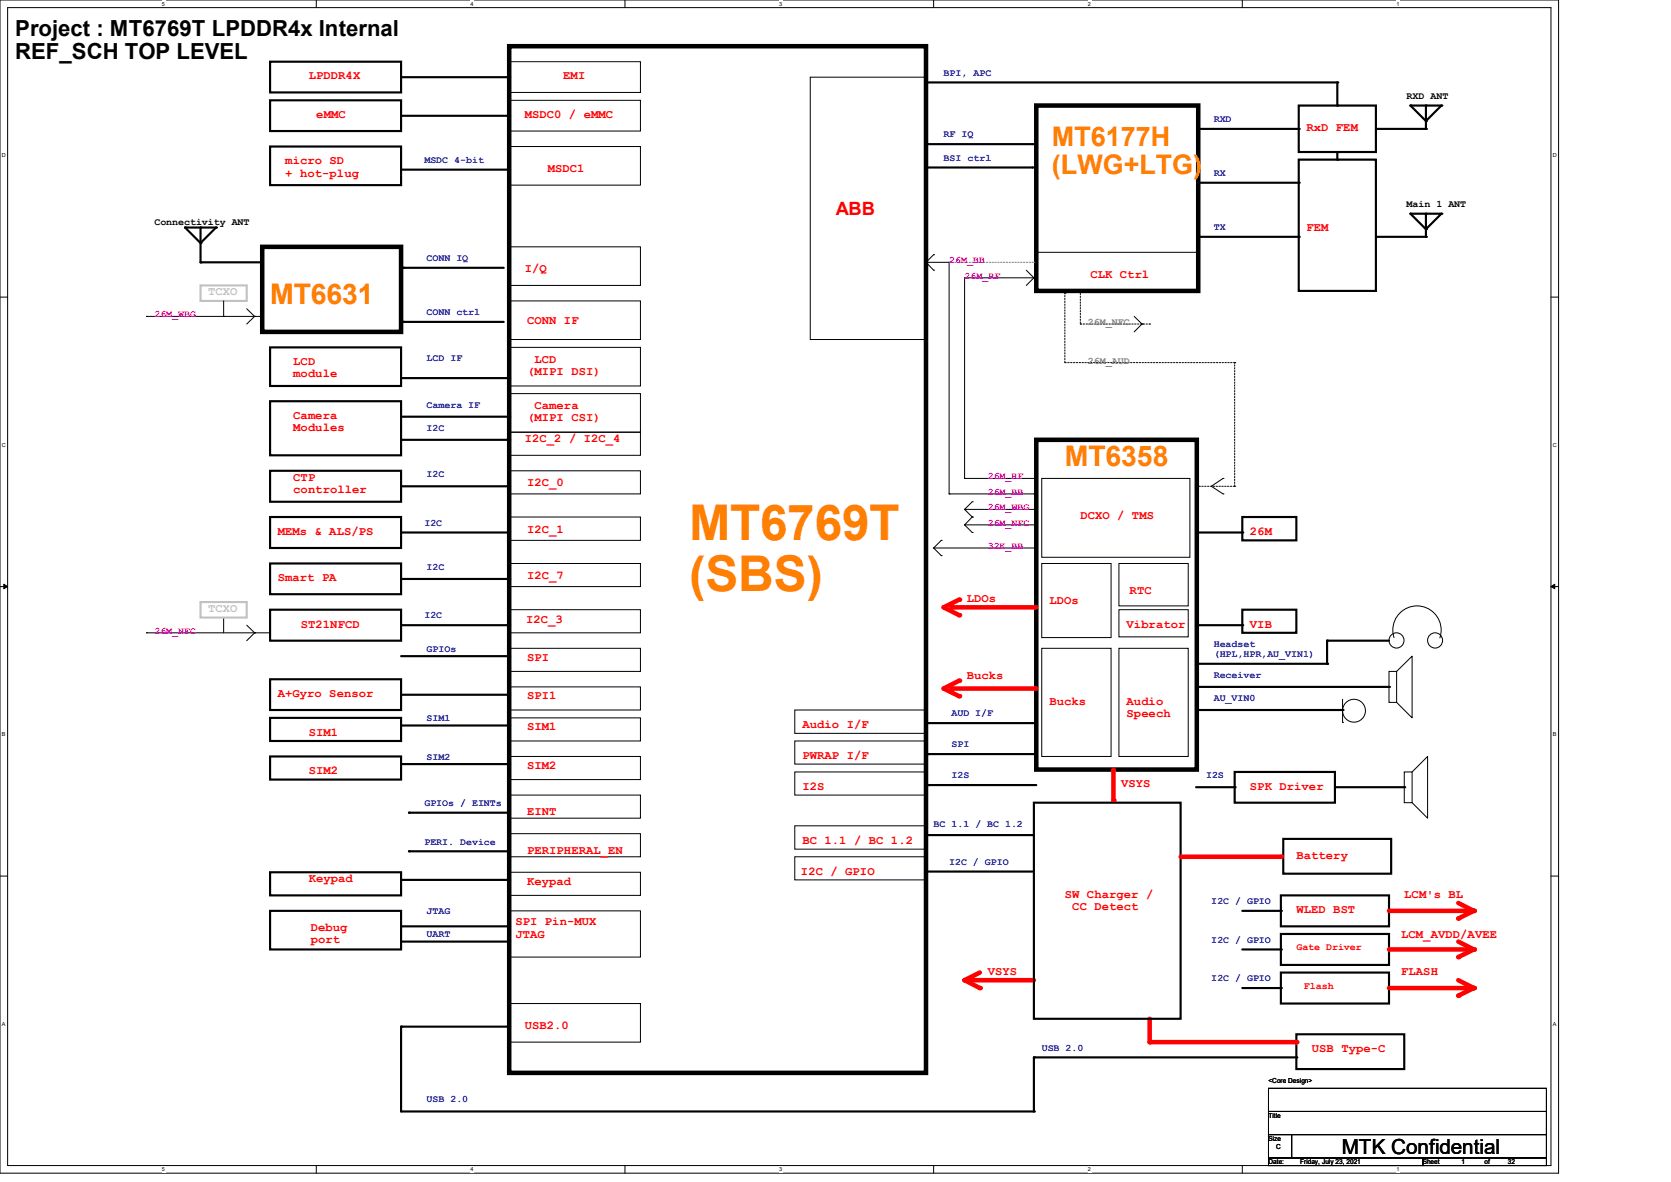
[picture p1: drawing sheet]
<svg xmlns="http://www.w3.org/2000/svg" width="297mm" height="210mm" viewBox="0 0 297 210" stroke-linecap="round" stroke-linejoin="round" font-family="sans-serif">
<path d="M0 0h277v208.4h-277zM1.4 1.4h274.3v205.7h-274.3z" fill="none" stroke="#000" stroke-width=".18"/>
<g fill="#fff">
<path d="M28.8 .1h.5v1.1h-.5z"/>
<path d="M28.8 207.2h.5v1.1h-.5z"/>
</g>
<path d="M56.2 0v1.4M56.2 207.1v1.3" fill="none" stroke="#000" stroke-width=".18"/>
<g fill="#fff">
<path d="M83.7 .1h.5v1.1h-.5z"/>
<path d="M83.7 207.2h.5v1.1h-.5z"/>
</g>
<path d="M111.1 0v1.4M111.1 207.1v1.3" fill="none" stroke="#000" stroke-width=".18"/>
<g fill="#fff">
<path d="M138.5 .1h.6v1.1h-.6z"/>
<path d="M138.5 207.2h.6v1.1h-.6z"/>
</g>
<path d="M165.9 0v1.4M165.9 207.1v1.3" fill="none" stroke="#000" stroke-width=".18"/>
<g fill="#fff">
<path d="M193.4 .1h.5v1.1h-.5z"/>
<path d="M193.4 207.2h.5v1.1h-.5z"/>
</g>
<path d="M220.8 0v1.4M220.8 207.1v1.3" fill="none" stroke="#000" stroke-width=".18"/>
<g fill="#fff">
<path d="M248.2 .1h.6v1.1h-.6z"/>
<path d="M248.2 207.2h.6v1.1h-.6z"/>
<path d="M.3 27.1h.8v1.1h-.8z"/>
<path d="M276 27.1h.7v1.1h-.7z"/>
<path d="M.3 78.5h.8v1.1h-.8z"/>
<path d="M276 78.5h.7v1.1h-.7z"/>
</g>
<path d="M0 52.8h1.4M275.7 52.8h1.3" fill="none" stroke="#000" stroke-width=".18"/>
<g fill="#fff">
<path d="M.3 129.9h.7v1.1h-.7z"/>
<path d="M276 129.9h.6v1.1h-.6z"/>
</g>
<path d="M0 104.2h1.4M275.7 104.2h1.3" fill="none" stroke="#000" stroke-width=".18"/>
<path d="M.7 103.8l.7 .4-.7 .4zM275.7 104.2l.7-.4v.8z" fill="#000" stroke="#000" stroke-width=".18"/>
<g fill="#fff">
<path d="M.3 181.4h.7v1.1h-.7z"/>
<path d="M276 181.4h.6v1.1h-.6z"/>
</g>
<g fill="none" stroke="#000" stroke-width=".18">
<path d="M215.3 86.4l2.1 1.4M217.4 87.8h.1M185.2 100.1h12.3v13.2h-12.3zM198.9 100.1h12.3v7.6h-12.3zM247.8 113.3a4.3 4.3 0 0 1 4.1-5.6 4.3 4.3 0 0 1 4 5.6M0 155.7h1.4M275.7 155.7h1.3"/>
<circle cx="248.2" cy="113.8" r="1.34"/>
<circle cx="255.1" cy="113.8" r="1.34"/>
</g>
<path d="M237.7 27v1.4M250.7 38h5.5l-2.8 2.7zM253.4 38v4.1h-8.8M235.9 113.8h11M165 128.5h18.5M165 134h19.2M165 148.4h18.5M183.8 187.9h46.6M230.4 183.8h19.2v6.1h-19.2z" fill="none" stroke="#000" stroke-width=".38"/>
<g fill="#000">
<circle cx="237.7" cy="28.4" r=".19"/>
<circle cx="250.7" cy="38" r=".19"/>
<circle cx="253.4" cy="38" r=".19"/>
<circle cx="256.2" cy="38" r=".19"/>
<circle cx="253.4" cy="42.1" r=".19"/>
<circle cx="253.4" cy="40.7" r=".19"/>
<circle cx="235.9" cy="113.8" r=".19"/>
<circle cx="165" cy="134" r=".19"/>
<circle cx="183.5" cy="128.5" r=".19"/>
<circle cx="183.5" cy="148.4" r=".19"/>
<circle cx="230.4" cy="187.9" r=".19"/>
</g>
<path d="M90.5 8.2h74.1v182.4h-74.1zM184.2 78.1h28.5v58.6h-28.5z" fill="none" stroke="#000" stroke-width=".8"/>
<path d="M167.7 107.9l2.8 1.4" fill="none" stroke="#f00" stroke-width=".8"/>
<circle cx="170.5" cy="109.3" r=".4" fill="#f00"/>
<path d="M169.1 107.9h15.1" fill="none" stroke="#f00" stroke-width=".8"/>
<circle cx="169.1" cy="107.9" r=".4" fill="#f00"/>
<path d="M170.5 106.6l-2.8 1.3" fill="none" stroke="#f00" stroke-width=".8"/>
<circle cx="170.5" cy="106.6" r=".4" fill="#f00"/>
<path d="M167.7 122.3l2.8 1.4" fill="none" stroke="#f00" stroke-width=".8"/>
<circle cx="170.5" cy="123.7" r=".4" fill="#f00"/>
<path d="M169.1 122.3h15.1" fill="none" stroke="#f00" stroke-width=".8"/>
<circle cx="169.1" cy="122.3" r=".4" fill="#f00"/>
<path d="M170.5 120.9l-2.8 1.4" fill="none" stroke="#f00" stroke-width=".8"/>
<circle cx="170.5" cy="120.9" r=".4" fill="#f00"/>
<path d="M184.2 44.8h28.8v6.9h-28.8zM198.9 108.3h12.3v4.9h-12.3z" fill="none" stroke="#000" stroke-width=".18"/>
<path d="M189.3 64.4h30.2M219.5 64.4h.1M212.6 86.4h6.9M219.5 86.4h.1" fill="none" stroke="#000" stroke-width=".18" stroke-dasharray=".3"/>
<path d="M165 14.6h72.7v4.2M230.8 18.8h13.8v8.2h-13.8zM250.7 18.8h5.5l-2.8 2.7zM253.4 18.8v4.1h-8.8M165 25.6h18.5M165 29.8h18.5M213 22.9h17.8M213 32.5h17.8M230.8 28.4h13.8v23.3h-13.8zM32.9 40.4h5.5l-2.8 2.8zM35.6 40.4v6.2h11M213 42.1h17.8" fill="none" stroke="#000" stroke-width=".38"/>
<g fill="#000">
<circle cx="237.7" cy="14.6" r=".19"/>
<circle cx="237.7" cy="18.8" r=".19"/>
<circle cx="250.7" cy="18.8" r=".19"/>
<circle cx="253.4" cy="18.8" r=".19"/>
<circle cx="256.2" cy="18.8" r=".19"/>
<circle cx="183.5" cy="29.8" r=".19"/>
<circle cx="183.5" cy="25.6" r=".19"/>
<circle cx="230.8" cy="22.9" r=".19"/>
<circle cx="230.8" cy="32.5" r=".19"/>
<circle cx="253.4" cy="21.5" r=".19"/>
<circle cx="253.4" cy="22.9" r=".19"/>
<circle cx="32.9" cy="40.4" r=".19"/>
<circle cx="35.6" cy="40.4" r=".19"/>
<circle cx="35.6" cy="43.2" r=".19"/>
<circle cx="35.6" cy="46.6" r=".19"/>
<circle cx="38.4" cy="40.4" r=".19"/>
<circle cx="230.8" cy="42.1" r=".19"/>
</g>
<path d="M35.6 50.7h8.3v2.8h-8.3z" fill="none" stroke="#c0c0c0" stroke-width=".38"/>
<path d="M184.2 18.8h28.8v32.9h-28.8z" fill="none" stroke="#000" stroke-width=".8"/>
<path d="M204.3 185.2h26.1" fill="none" stroke="#f00" stroke-width=".8"/>
<circle cx="230.4" cy="185.2" r=".4" fill="#f00"/>
<path d="M197.9 136.7v5.5" fill="none" stroke="#f00" stroke-width=".8"/>
<circle cx="197.9" cy="142.2" r=".4" fill="#f00"/>
<path d="M46.6 43.9h24.7v15.1h-24.7z" fill="none" stroke="#000" stroke-width=".8"/>
<g fill="none" stroke="#000" stroke-width=".38">
<path d="M48 17.8h23.3v5.5h-23.3zM48 26h23.3v6.9h-23.3zM71.3 20.6h19.2M71.3 30.1h19.2M71.7 47.6h17.8M71.7 57.2h17.8M48 61.7h23.3v6.9h-23.3zM48 71.3h23.3v9.6h-23.3zM71.3 67.2h19.2M71.3 74h19.2M71.3 78.1h19.2M48 83.7h23.3v5.5h-23.3z"/>
<path d="M71.3 86.4h19.2M71.3 94.6h19.2M48 108.3h23.3v5.5h-23.3zM71.3 111.1h19.2M71.3 116.6h19.2M220.8 108.3h9.6v4.1h-9.6zM48 127.6h23.3v4.1h-23.3zM48 134.4h23.3v4.1h-23.3zM71.3 128.9h19.2M71.3 135.8h19.2M212.6 139.9h6.9M219.5 137.2h17.8v5.4h-17.8z"/>
<path d="M237.3 139.9h12.3M48 155h23.3v4.1h-23.3zM71.3 156.3h19.2M72.7 144.4h17.8M164.6 154.9h18.9M48 161.8h23.3v6.9h-23.3zM71.3 164.6h19.2M71.3 167.3h19.2"/>
</g>
<g fill="#000">
<circle cx="90.5" cy="30.1" r=".19"/>
<circle cx="90.5" cy="20.6" r=".19"/>
<circle cx="71.7" cy="57.2" r=".19"/>
<circle cx="71.7" cy="47.6" r=".19"/>
<circle cx="90.5" cy="78.1" r=".19"/>
<circle cx="90.5" cy="67.2" r=".19"/>
<circle cx="90.5" cy="74" r=".19"/>
<circle cx="90.5" cy="86.4" r=".19"/>
<circle cx="90.5" cy="94.6" r=".19"/>
<circle cx="90.5" cy="111.1" r=".19"/>
<circle cx="90.5" cy="116.6" r=".19"/>
<circle cx="90.5" cy="128.9" r=".19"/>
<circle cx="90.5" cy="135.8" r=".19"/>
<circle cx="219.5" cy="139.9" r=".19"/>
<circle cx="249.6" cy="139.9" r=".19"/>
<circle cx="72.7" cy="144.4" r=".19"/>
<circle cx="90.5" cy="156.3" r=".19"/>
<circle cx="164.6" cy="154.9" r=".19"/>
<circle cx="90.5" cy="167.3" r=".19"/>
<circle cx="90.5" cy="164.6" r=".19"/>
</g>
<g fill="none" stroke="#000" stroke-width=".18">
<path d="M90.5 17.8h23.3v5.5h-23.3zM144 13.7h20.6v46.6h-20.6zM90.5 26h23.3v6.9h-23.3zM90.5 43.9h23.3v6.8h-23.3zM90.5 53.5h23.3v6.8h-23.3zM90.5 61.7h23.3v6.9h-23.3zM90.5 69.9h23.3v6.9h-23.3zM90.5 76.8h23.3v4.1h-23.3zM90.5 83.7h23.3v4.1h-23.3zM90.5 91.9h23.3v4.1h-23.3zM168.7 87.8h15.1M183.8 87.8h.1"/>
<path d="M185.2 85h26.3v14h-26.3zM90.5 108.3h23.3v4.1h-23.3zM90.5 115.2h23.3v4.1h-23.3zM185.2 115.2h12.3v19.2h-12.3zM198.9 115.2h12.3v19.2h-12.3zM90.5 127.6h23.3v4.1h-23.3zM90.5 134.4h23.3v4.1h-23.3zM141.3 126.2h23.3v4.1h-23.3zM141.3 131.7h23.3v4.1h-23.3zM249.6 137.2h1.4v5.4h-1.4zM251 137.2l2.7-2.8v11l-2.7-2.8M90.5 141.3h23.3v4.1h-23.3z"/>
<path d="M90.5 155h23.3v4.1h-23.3zM141.3 146.7h23.3v4.2h-23.3zM141.3 152.2h23.3v4.1h-23.3zM90.5 161.8h23.3v8.3h-23.3zM90.5 178.3h23.3v6.9h-23.3z"/>
</g>
<path d="M189.3 52.1h.1M189.3 64.4v-12.3M219.5 64.4h.1M219.5 86.4v-22" fill="none" stroke="#000" stroke-width=".18" stroke-dasharray=".3"/>
<path d="M171.4 174.2l2.8 1.4" fill="none" stroke="#f00" stroke-width=".8"/>
<circle cx="174.2" cy="175.6" r=".4" fill="#f00"/>
<path d="M171.4 174.2h12.4" fill="none" stroke="#f00" stroke-width=".8"/>
<circle cx="171.5" cy="174.2" r=".4" fill="#f00"/>
<path d="M174.2 172.8l-2.8 1.4" fill="none" stroke="#f00" stroke-width=".8"/>
<circle cx="171.5" cy="174.2" r=".4" fill="#f00"/>
<path d="M204.3 181v4.2" fill="none" stroke="#f00" stroke-width=".8"/>
<circle cx="204.3" cy="185.2" r=".4" fill="#f00"/>
<g fill="none" stroke="#000" stroke-width=".38">
<path d="M48 11h23.3v5.4h-23.3zM71.3 13.7h19.2M48 91.9h23.3v5.5h-23.3zM212.6 94.6h8.2M220.8 91.9h9.6v4.1h-9.6zM48 100.1h23.3v5.5h-23.3zM71.3 102.9h19.2M212.6 111.1h8.2M235.9 113.8v4.1h-23.3M48 120.7h23.3v5.5h-23.3zM71.3 123.4h19.2M165 139.5h19.2"/>
<path d="M212.6 122h34.3M212.6 126.2h26M72.7 151.3h17.8M183.8 142.6h26v38.4h-26zM227.7 159.1h19.2v5.5h-19.2zM228.1 149.1h19.2v6.1h-19.2zM227.7 172.8h19.2v5.5h-19.2zM227.7 165.9h19.2v5.5h-19.2zM90.5 182.4h-19.2v15.1h112.5v-9.6"/>
</g>
<g fill="#000">
<circle cx="90.5" cy="13.7" r=".19"/>
<circle cx="220.8" cy="94.6" r=".19"/>
<circle cx="90.5" cy="102.9" r=".19"/>
<circle cx="220.8" cy="111.1" r=".19"/>
<circle cx="235.9" cy="117.9" r=".19"/>
<circle cx="90.5" cy="123.4" r=".19"/>
<circle cx="165" cy="139.5" r=".19"/>
<circle cx="238.6" cy="126.2" r=".19"/>
<circle cx="246.9" cy="122" r=".19"/>
<circle cx="72.7" cy="151.3" r=".19"/>
<circle cx="71.3" cy="182.4" r=".19"/>
<circle cx="90.5" cy="182.4" r=".19"/>
<circle cx="183.8" cy="197.5" r=".19"/>
<circle cx="183.8" cy="187.9" r=".19"/>
</g>
<g fill="none" stroke="#000" stroke-width=".18">
<path d="M90.5 11h23.3v5.4h-23.3zM26 56.2h.1M26 56.2h20.6M39.8 56.2h.1M39.8 53.5v2.7M43.9 54.9l1.4 1.3M45.3 56.2h.1M45.3 56.2l-1.4 1.4M164.6 46.6h4.1M164.6 46.6l1.3 1.4M165.9 45.3h.1M165.9 48h.1"/>
<path d="M165.9 45.3l-1.3 1.3M168.7 46.6h.1M168.7 46.6v41.2M182.4 48l1.4 1.4M183.8 49.4h.1M183.8 49.4h-12.4v35.6M183.8 49.4l-1.4 1.3M201.6 56.2l1.4 1.4M203 57.6h.1M203 57.6l-1.4 1.4M165.9 97.4h.1M165.9 97.4h17.9"/>
<path d="M165.9 97.4l1.4 1.3M167.3 96h.1M167.3 98.7h.1M167.3 96l-1.4 1.4M168.7 87.8h.1M171.4 90.5h.1M171.4 85h.1M171.4 93.3h.1M171.4 90.5h12.4M171.4 90.5l1.4 1.4M171.4 85h12.4M171.4 93.3h12.4"/>
<path d="M171.4 93.3l1.4 1.3M172.8 89.2h.1M172.8 91.9h.1M172.8 94.6h.1M172.8 89.2l-1.4 1.3M172.8 91.9l-1.4 1.4M183.8 85h.1M217.4 85h.1M217.4 85l-2.1 1.4M26 112.4h.1M26 112.4h22M39.8 109.7h.1"/>
<path d="M39.8 109.7v2.7M43.9 111.1l1.4 1.3M45.3 112.4h.1M45.3 112.4l-1.4 1.4M90.5 100.1h23.3v4.1h-23.3zM246.9 119.3h1.3v5.5h-1.3zM248.2 119.3l2.8-2.7v11l-2.8-2.8M90.5 122h23.3v4.2h-23.3zM141.3 137.2h23.3v4.1h-23.3zM238.6 128.4h.1M238.6 124.2v4.2M90.5 148.1h23.3v4.1h-23.3z"/>
<circle cx="240.7" cy="126.3" r="2.03"/>
</g>
<path d="M168.7 46.6h15.1M183.8 46.6h.1" fill="none" stroke="#808080" stroke-width=".18" stroke-dasharray=".3"/>
<path d="M192 57.6h12.3M192 52.1v5.5M192 57.6h.1M204.3 57.6h.1" fill="none" stroke="#000" stroke-width=".18" stroke-dasharray=".3"/>
<path d="M35.6 107h8.3v2.7h-8.3z" fill="none" stroke="#c0c0c0" stroke-width=".38"/>
<path d="M209.8 152.2h17.9" fill="none" stroke="#f00" stroke-width=".8"/>
<circle cx="227.7" cy="152.2" r=".4" fill="#f00"/>
<path d="M259.2 160.4l2.8 1.4" fill="none" stroke="#f00" stroke-width=".8"/>
<circle cx="262" cy="161.8" r=".4" fill="#f00"/>
<path d="M262 161.8l-2.8 1.4" fill="none" stroke="#f00" stroke-width=".8"/>
<circle cx="259.2" cy="163.2" r=".4" fill="#f00"/>
<path d="M246.9 161.8h15.1" fill="none" stroke="#f00" stroke-width=".8"/>
<circle cx="262" cy="161.8" r=".4" fill="#f00"/>
<path d="M259.2 167.3l2.8 1.4" fill="none" stroke="#f00" stroke-width=".8"/>
<circle cx="262" cy="168.7" r=".4" fill="#f00"/>
<path d="M262 168.7l-2.8 1.4" fill="none" stroke="#f00" stroke-width=".8"/>
<circle cx="259.2" cy="170.1" r=".4" fill="#f00"/>
<path d="M246.9 168.7h15.1" fill="none" stroke="#f00" stroke-width=".8"/>
<circle cx="262" cy="168.7" r=".4" fill="#f00"/>
<path d="M259.2 174.2l2.8 1.4" fill="none" stroke="#f00" stroke-width=".8"/>
<circle cx="262" cy="175.6" r=".4" fill="#f00"/>
<path d="M262 175.6l-2.8 1.3" fill="none" stroke="#f00" stroke-width=".8"/>
<circle cx="259.2" cy="176.9" r=".4" fill="#f00"/>
<path d="M246.9 175.6h15.1" fill="none" stroke="#f00" stroke-width=".8"/>
<circle cx="262" cy="175.6" r=".4" fill="#f00"/>
<path d="M220.8 161.8h6.9M220.8 168.7h6.9M220.8 175.6h6.9" fill="none" stroke="#000" stroke-width=".38"/>
<g fill="#000">
<circle cx="227.7" cy="168.7" r=".19"/>
<circle cx="227.7" cy="175.6" r=".19"/>
<circle cx="227.7" cy="161.8" r=".19"/>
</g>
<path d="M225.5 193.4h49.4v4.1h-49.4zM225.5 197.5h49.4v4.1h-49.4zM225.5 205.7h27.4v1.4h-27.4zM225.5 201.6h4.1v4.1h-4.1zM229.6 201.6h45.3v4.1h-45.3zM252.9 205.7h22v1.4h-22z" fill="none" stroke="#000" stroke-width=".18"/>
<g font-size="8.8" fill="#ff8000">
<text x="122.5" y="96">MT6769T</text>
<text x="122.5" y="105.1">(SBS)</text>
</g>
<g font-size="5" fill="#ff8000">
<text x="48" y="54">MT6631</text>
<text x="189.3" y="82.8">MT6358</text>
</g>
<g font-size="4.8" fill="#ff8000">
<text x="186.9" y="26">MT6177H</text>
<text x="186.9" y="30.9">(LWG+LTG)</text>
</g>
<g font-size="3.9">
<text x="2.7" y="6.4">Project : MT6769T LPDDR4x Internal</text>
<text x="2.7" y="10.5">REF_SCH TOP LEVEL</text>
</g>
<text font-size="3.7" x="238.5" y="205.1">MTK Confidential</text>
<text font-size="3.3" fill="#f00" x="148.5" y="38.2">ABB</text>
<g font-size="2.2" fill="#f00">
<text x="54.9" y="14.1">LPDDR4X</text>
<text x="100.1" y="14.1">EMI</text>
<text x="56.2" y="21">eMMC</text>
<text x="93.3" y="21">MSDC0 / eMMC</text>
<text x="232.2" y="23.3">RxD FEM</text>
<text x="50.7" y="29.2">micro SD</text>
<text x="50.7" y="31.4">+ hot-plug</text>
<text x="97.4" y="30.6">MSDC1</text>
<text x="232.2" y="41.1">FEM</text>
<text x="93.3" y="48.4">I/Q</text>
<text x="193.8" y="49.4">CLK Ctrl</text>
<text x="93.7" y="57.6">CONN IF</text>
<text x="52.1" y="64.9">LCD</text>
<text x="95" y="64.4">LCD</text>
<text x="52.1" y="67">module</text>
<text x="93.7" y="66.6">(MIPI DSI)</text>
<text x="52.1" y="74.5">Camera</text>
<text x="52.1" y="76.6">Modules</text>
<text x="93.7" y="74.8">(MIPI CSI)</text>
<text x="95" y="72.7">Camera</text>
<text x="93.3" y="78.6">I2C_2 / I2C_4</text>
<text x="52.1" y="85.4">CTP</text>
<text x="52.1" y="87.6">controller</text>
<text x="93.7" y="86.4">I2C_0</text>
<text x="49.4" y="95">MEMs &amp; ALS/PS</text>
<text x="93.7" y="94.6">I2C_1</text>
<text x="192" y="92.3">DCXO / TMS</text>
<text x="222.2" y="95">26M</text>
<text x="49.4" y="103.3">Smart PA</text>
<text x="93.7" y="102.8">I2C_7</text>
<text x="171.8" y="107">LDOs</text>
<text x="186.5" y="107.4">LDOs</text>
<text x="200.8" y="105.5">RTC</text>
<text x="53.5" y="111.5">ST21NFCD</text>
<text x="93.5" y="110.7">I2C_3</text>
<text x="200.2" y="111.5">Vibrator</text>
<text x="222.2" y="111.5">VIB</text>
<text x="93.7" y="117.4">SPI</text>
<text x="49.4" y="123.8">A+Gyro Sensor</text>
<text x="93.7" y="124.2">SPI1</text>
<text x="171.8" y="120.7">Bucks</text>
<text x="186.5" y="125.2">Bucks</text>
<text x="200.2" y="125.2">Audio</text>
<text x="54.9" y="130.7">SIM1</text>
<text x="93.7" y="129.8">SIM1</text>
<text x="142.6" y="129.3">Audio I/F</text>
<text x="200.2" y="127.4">Speech</text>
<text x="54.9" y="137.5">SIM2</text>
<text x="93.7" y="136.6">SIM2</text>
<text x="142.6" y="134.8">PWRAP I/F</text>
<text x="142.6" y="140.3">I2S</text>
<text x="199.3" y="139.9">VSYS</text>
<text x="222.2" y="140.3">SPK Driver</text>
<text x="93.7" y="144.8">EINT</text>
<text x="142.6" y="149.9">BC 1.1 / BC 1.2</text>
<text x="93.7" y="151.7">PERIPHERAL_EN</text>
<text x="142.4" y="155.5">I2C / GPIO</text>
<text x="230.4" y="152.7">Battery</text>
<text x="54.9" y="156.8">Keypad</text>
<text x="93.7" y="157.2">Keypad</text>
<text x="189.3" y="159.5">SW Charger /</text>
<text x="190.6" y="161.7">CC Detect</text>
<text x="249.6" y="159.5">LCM's BL</text>
<text x="55.2" y="165.4">Debug</text>
<text x="55.2" y="167.6">port</text>
<text x="91.6" y="164.4">SPI Pin-MUX</text>
<text x="91.6" y="166.6">JTAG</text>
<text x="230.4" y="162.2">WLED BST</text>
<text x="249" y="166.8">LCM_AVDD/AVEE</text>
<text x="175.6" y="173.2">VSYS</text>
<text x="249" y="173.2">FLASH</text>
<text x="93.3" y="182.8">USB2.0</text>
<text x="233.2" y="186.9">USB Type-C</text>
</g>
<g font-size="2.2" fill="#c0c0c0">
<text x="37" y="52.5">TCXO</text>
<text x="37" y="108.8">TCXO</text>
</g>
<g font-size="1.8" fill="#00f">
<text x="167.7" y="13.4">BPI, APC</text>
<text x="215.7" y="21.7">RXD</text>
<text x="75.4" y="29">MSDC 4-bit</text>
<text x="167.7" y="28.5">BSI ctrl</text>
<text x="167.7" y="24.4">RF IQ</text>
<text x="215.7" y="31.3">RX</text>
<text x="215.7" y="40.9">TX</text>
<text x="75.8" y="46.4">CONN IQ</text>
<text x="75.8" y="56">CONN ctrl</text>
<text x="75.8" y="64.2">LCD IF</text>
<text x="75.8" y="72.4">Camera IF</text>
<text x="75.8" y="76.5">I2C</text>
<text x="75.8" y="84.8">I2C</text>
<text x="75.4" y="93.4">I2C</text>
<text x="75.8" y="101.2">I2C</text>
<text x="75.4" y="109.9">I2C</text>
<text x="75.8" y="115.8">GPIOs</text>
<text x="215.7" y="114.9">Headset</text>
<text x="215.7" y="116.7">(HPL,HPR,AU_VIN1)</text>
<text x="215.7" y="120.4">Receiver</text>
<text x="215.7" y="124.5">AU_VIN0</text>
<text x="75.8" y="128.1">SIM1</text>
<text x="169.1" y="127.3">AUD I/F</text>
<text x="75.8" y="135">SIM2</text>
<text x="169.1" y="132.8">SPI</text>
<text x="75.4" y="143.2">GPIOs / EINTs</text>
<text x="169.1" y="138.3">I2S</text>
<text x="214.4" y="138.3">I2S</text>
<text x="165.9" y="146.9">BC 1.1 / BC 1.2</text>
<text x="75.4" y="150.1">PERI. Device</text>
<text x="168.7" y="153.8">I2C / GPIO</text>
<text x="215.3" y="160.6">I2C / GPIO</text>
<text x="75.8" y="166.5">UART</text>
<text x="75.8" y="162.4">JTAG</text>
<text x="215.3" y="167.5">I2C / GPIO</text>
<text x="215.3" y="174.3">I2C / GPIO</text>
<text x="185.2" y="186.7">USB 2.0</text>
<text x="75.8" y="195.9">USB 2.0</text>
</g>
<g font-size="1.8">
<text x="250" y="17.6">RXD ANT</text>
<text x="27.4" y="39.9">Connectivity ANT</text>
<text x="250" y="36.7">Main 1 ANT</text>
</g>
<g font-size="1.8" fill="#f0f">
<text x="168.7" y="46.8">26M_BB</text>
<text x="171.4" y="49.5">26M_RF</text>
<text x="27.4" y="56.4">26M_WBG</text>
<text x="175.6" y="87.9">26M_BB</text>
<text x="175.6" y="85.2">26M_RF</text>
<text x="175.6" y="90.7">26M_WBG</text>
<text x="175.6" y="93.4">26M_NFC</text>
<text x="175.6" y="97.5">32K_BB</text>
<text x="27.4" y="112.6">26M_NFC</text>
</g>
<g font-size="1.8" fill="#808080">
<text x="193.4" y="57.7">26M_NFC</text>
<text x="193.4" y="64.6">26M_AUD</text>
</g>
<g font-size="1.8" fill="#f00">
<text x="230.4" y="168.8">Gate Driver</text>
<text x="231.8" y="175.7">Flash</text>
</g>
<g font-size="1.2">
<text x="225.5" y="192.4">&lt;Core Design&gt;</text>
<text x="225.5" y="198.6">Title</text>
<text x="225.5" y="202.7">Size</text>
<text x="225.5" y="206.9">Date:</text>
<text x="226.9" y="204.1">C</text>
<text x="231.1" y="206.9">Friday, July 23, 2021</text>
<text x="252.9" y="206.9">Sheet</text>
<text x="259.8" y="206.9">1</text>
<text x="263.9" y="206.9">of</text>
<text x="268" y="206.9">32</text>
</g>
<g font-size="1">
<text x="28.8" y="1">5</text>
<text x="83.7" y="1">4</text>
<text x="138.5" y="1">3</text>
<text x="193.4" y="1">2</text>
<text x="248.2" y="1">1</text>
<text x=".3" y="27.9">D</text>
<text x="276" y="27.9">D</text>
<text x=".3" y="79.4">C</text>
<text x="276" y="79.4">C</text>
<text x=".3" y="130.8">B</text>
<text x="276" y="130.8">B</text>
<text x=".3" y="182.2">A</text>
<text x="276" y="182.2">A</text>
<text x="28.8" y="208.1">5</text>
<text x="83.7" y="208.1">4</text>
<text x="138.5" y="208.1">3</text>
<text x="193.4" y="208.1">2</text>
<text x="248.2" y="208.1">1</text>
</g>
</svg>
